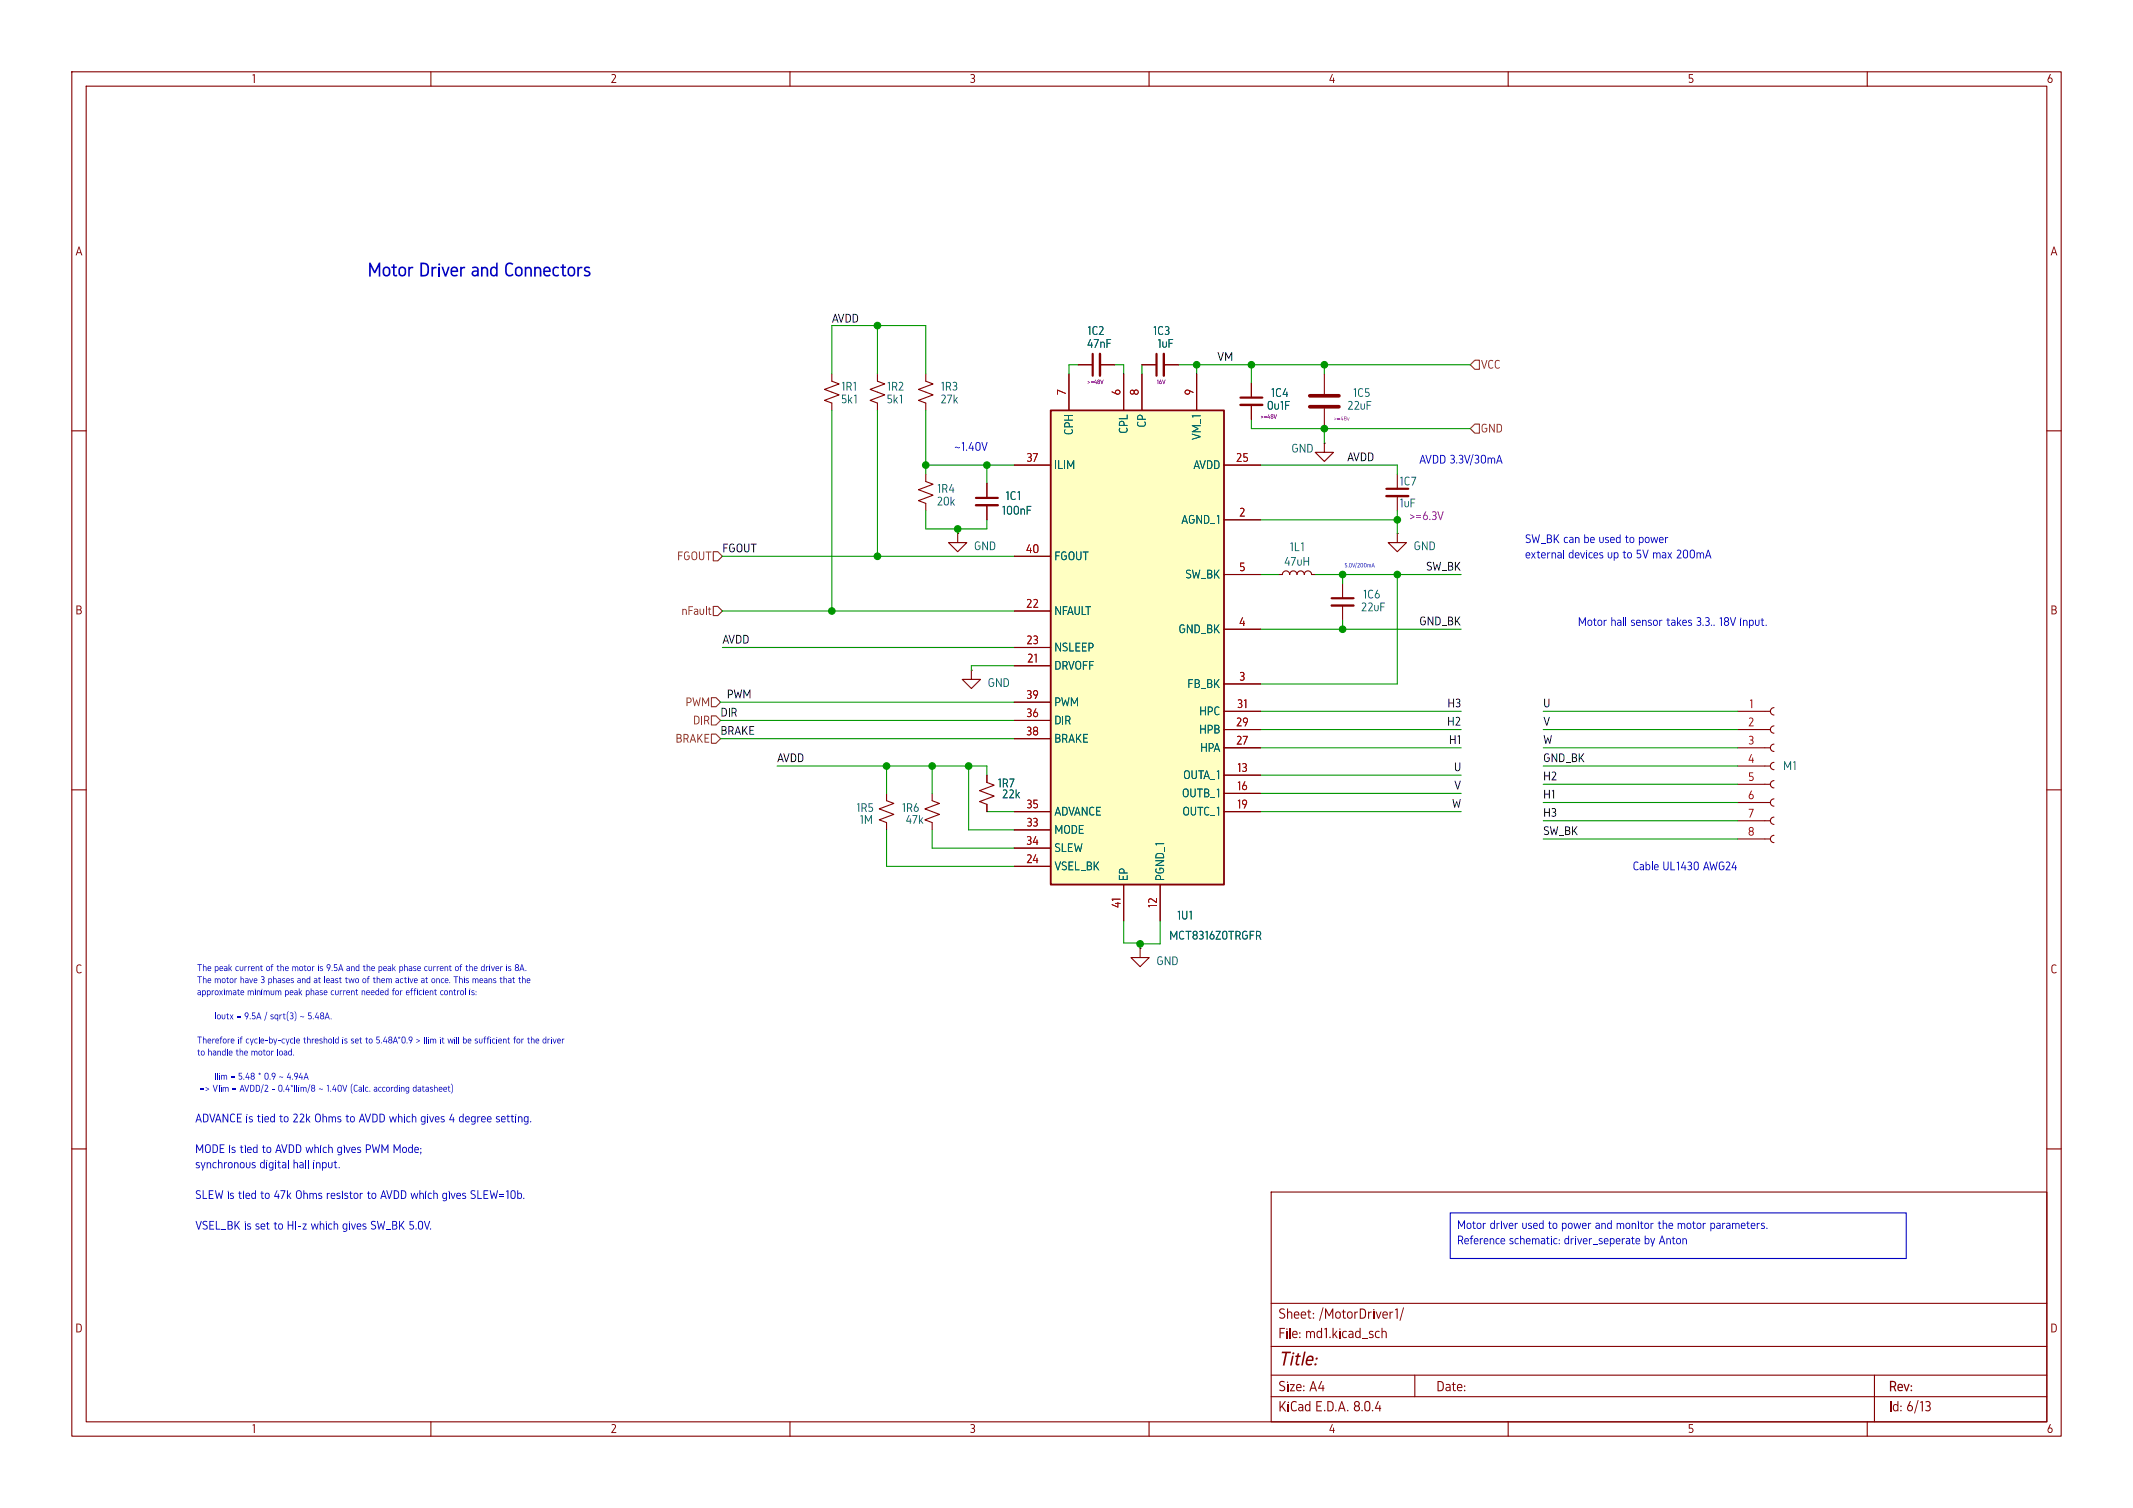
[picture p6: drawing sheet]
<svg xmlns="http://www.w3.org/2000/svg" width="297mm" height="210mm" viewBox="0 0 297 210" stroke-linecap="round" stroke-linejoin="round" font-family="sans-serif">
<g fill="none" stroke="#840000" stroke-width=".15">
<path d="M10 10h277v190h-277zM12 12h273v186h-273zM60 10v2M110 10v2M160 10v2M210 10v2M260 10v2M10 60h2M115.8 52.1v1l1 .4-2 .7 2 .8-2 .8 1 .3v1.1M122.2 52.1v1l1 .4-2 .7 2 .8-2 .8 1 .3v1.1M159 50.8h2M162.1 50.8h2"/>
<path d="M285 60h2M184.4 61.7v1.3h1.3l-1.3 1.3-1.3-1.3h1.3M184.4 61.7h.1M194.6 74.3v1.3h1.2l-1.2 1.2-1.3-1.2h1.3M194.6 74.3h.1M194.6 66v2.1M194.6 69.1v2M135.3 93.3v1.3h1.2l-1.2 1.3-1.3-1.3h1.3M135.3 93.3h.1M178.1 80h.5a.51 .51 0 0 1 .5-.5 .51 .51 0 0 1 .5 .5 .51 .51 0 0 1 .5-.5 .51 .51 0 0 1 .5 .5 .51 .51 0 0 1 .5-.5 .51 .51 0 0 1 .5 .5 .51 .51 0 0 1 .5-.5 .51 .51 0 0 1 .5 .5h.5M186.9 81.3v2M186.9 84.3v2.1"/>
<path d="M241.9 99.1h4.6M247 98.6a.51 .51 0 0 0-.5 .5 .51 .51 0 0 0 .5 .5M10 110h2M137.4 108v1l1 .3-2 .8 2 .8-2 .7 1 .4v1M241.9 116.8h4.6M241.9 114.3h4.6M241.9 111.8h4.6M241.9 109.2h4.6M241.9 106.7h4.6M241.9 104.1h4.6M241.9 101.6h4.6M247 116.3a.51 .51 0 0 0-.5 .5 .51 .51 0 0 0 .5 .5"/>
<path d="M247 113.8a.51 .51 0 0 0-.5 .5 .51 .51 0 0 0 .5 .5M247 111.3a.51 .51 0 0 0-.5 .5 .51 .51 0 0 0 .5 .5M247 108.7a.51 .51 0 0 0-.5 .5 .51 .51 0 0 0 .5 .5M247 106.2a.51 .51 0 0 0-.5 .5 .51 .51 0 0 0 .5 .5M247 103.6a.51 .51 0 0 0-.5 .5 .51 .51 0 0 0 .5 .5M247 101.1a.51 .51 0 0 0-.5 .5 .51 .51 0 0 0 .5 .5M285 110h2M10 160h2M285 160h2M177 166h108v32h-108zM60 198v2M110 198v2"/>
<path d="M160 198v2M177 194.5h108M177 191.5h108M177 187.5h108M177 181.5h108M197 191.5v3M210 198v2M260 198v2M261 191.5v6.5"/>
</g>
<path d="M162.1 49.3v3M193 69.1h3.1M185.4 84.3h3.1" fill="none" stroke="#840000" stroke-width=".33"/>
<path d="M161 49.3v3M193 68.1h3.1M185.4 83.3h3.1" fill="none" stroke="#840000" stroke-width=".3"/>
<path d="M146.3 57.2h24.1v66h-24.1z" fill="#ffffc2"/>
<path d="M146.3 57.2h24.1v66h-24.1z" fill="none" stroke="#840000" stroke-width=".25"/>
<g fill="none" stroke="#840000" stroke-width=".15">
<path d="M128.9 52.1v1l1 .4-2 .7 2 .8-2 .8 1 .3v1.1M148.8 52.1v5.1M150.1 50.8h2M153.2 50.8h2M156.5 52.1v5.1M159 52.1v5.1M166.6 52.1v5.1M174.2 53.3v2.1M174.2 56.4v2M184.4 52.1v2.8M184.4 56.9v2.8M128.9 66v1.1l1 .3-2 .8 2 .8-2 .7 1 .4v1"/>
<path d="M133.3 74.3v1.3h1.3l-1.3 1.2-1.2-1.2h1.2M133.3 74.3h.1M137.4 67.3v2M137.4 70.4v2M141.2 64.8h5.1M141.2 77.5h5.1M170.4 72.4h5.1M170.4 64.8h5.1M141.2 92.7h5.1M141.2 85.1h5.1M141.2 90.2h5.1M141.2 97.8h5.1"/>
<path d="M170.4 95.3h5.1M170.4 99.1h5.1M170.4 87.6h5.1M170.4 80h5.1M123.4 110.5v1l1.1 .4-2.1 .7 2.1 .8-2.1 .8 1 .4v1M129.8 110.5v1l1 .4-2 .7 2 .8-2 .8 1 .4v1M141.2 113h5.1M141.2 115.6h5.1M141.2 118.1h5.1M141.2 100.3h5.1M141.2 102.9h5.1M170.4 108h5.1"/>
<path d="M170.4 110.5h5.1M170.4 113h5.1M170.4 104.1h5.1M170.4 101.6h5.1M141.2 120.7h5.1M156.5 123.2v5.1M158.7 132.1v1.3h1.3l-1.3 1.2-1.2-1.2h1.2M158.7 132.1h.1M161.5 123.2v5.1"/>
</g>
<path d="M182.4 56.6h4M182.4 55.1h4" fill="none" stroke="#840000" stroke-width=".51"/>
<path d="M153.2 49.3v3M172.7 56.4h3.1M135.9 70.4h3" fill="none" stroke="#840000" stroke-width=".33"/>
<path d="M152.1 49.3v3M172.7 55.4h3.1M135.9 69.3h3" fill="none" stroke="#840000" stroke-width=".3"/>
<path d="M204.7 59.7l.7-.6h.6v1.2h-.6zM204.7 50.8l.7-.6h.6v1.2h-.6zM99.1 99.7h.6l.6 .6-.6 .7h-.6zM99.1 97.2h.6l.6 .6-.6 .6h-.6zM99.3 84.5h.6l.7 .6-.7 .6h-.6z" fill="none" stroke="#725600" stroke-width=".15"/>
<g fill="#0000c2">
<path d="M29.9 141h.1v1h-.1z"/>
<path d="M30.3 141.3a.3 .3 0 0 1 .4 .1 .3 .3 0 0 1-.1 .4 .3 .3 0 0 1-.4 0v-.2h.1a.2 .2 0 0 0 .2 .3 .21 .21 0 0 0 .1-.4 .18 .18 0 0 0-.2-.1 .18 .18 0 0 0-.1 .2h-.1z"/>
<path d="M30.9 141.3h.1v.5h.3v-.5h.1v.3a.25 .25 0 0 1-.3 .4 .25 .25 0 0 1-.2-.4z"/>
<path d="M31.6 141.1h.1v.2h.2v.1h-.2v.3v.1h.2a.13 .13 0 0 1-.2 .1 .13 .13 0 0 1-.1-.1v-.4h-.1z"/>
<path d="M32 141.3h.1l.1 .2 .2-.2h.1l-.2 .3 .2 .4h-.1l-.2-.3-.1 .3h-.1l.2-.4z"/>
<path d="M29.9 149.4h.1v1h-.1z"/>
<path d="M30.2 149.4h.1v1h-.1z"/>
<path d="M30.5 149.7h.1v.7h-.1z"/>
<path d="M30.8 149.7h.2a.19 .19 0 0 0 .2 .1 .19 .19 0 0 0 .2-.1l.2 .1v.6h-.1v-.5l-.1-.1-.1 .1v.5h-.1v-.5l-.2-.1-.1 .1v.5h-.1z"/>
<circle cx="30.6" cy="149.5" r=".07"/>
</g>
<path d="M201.9 168.9h63.5v6.4h-63.5z" fill="none" stroke="#0000c2" stroke-width=".15"/>
<g fill="none" stroke="#009600" stroke-width=".15">
<path d="M115.8 52.1v-6.8h13.1v6.8M115.8 57.2v27.9M122.2 45.3v6.8M122.2 57.2v20.3M128.9 57.2v8.8M150.1 50.8h-1.3v1.3M155.2 50.8h1.3v1.3M159 50.8v1.3M164.1 50.8h40.6M166.6 50.8v1.3M174.2 58.4v1.3h30.5M174.2 50.8v2.5"/>
<path d="M184.4 50.8v1.3M184.4 59.7v2M100.6 77.5h40.6M128.9 71.1v2.6h8.5v-1.3M128.9 64.8h12.3M133.3 73.7v.6M137.4 64.8v2.5M175.5 64.8h19.1v1.2M175.5 72.4h19.1M194.6 71.1v3.2M100.3 97.8h40.9M100.6 85.1h40.6"/>
<path d="M100.6 90.2h40.6M141.2 92.7h-5.9v.6M175.5 80h2.6M175.5 87.6h28M175.5 99.1h28M183.1 80h20.4M186.9 80v1.3M186.9 86.4v1.2M194.6 80v15.3h-19.1M214.9 99.1h27M100.3 102.9h40.9M100.3 100.3h40.9"/>
<path d="M108.2 106.7h29.2v1.3M123.4 115.6v5.1h17.8M123.4 106.7v3.8M129.8 106.7v3.8M129.8 115.6v2.5h11.4M134.9 106.7v8.9h6.3M137.4 113h3.8M175.5 101.6h28M175.5 108h28M175.5 104.1h28M175.5 113h28M175.5 110.5h28"/>
<path d="M214.9 101.6h27M214.9 104.1h27M214.9 106.7h27M214.9 109.2h27M214.9 116.8h27M214.9 111.8h27M214.9 114.3h27M156.5 128.3v3h2.2v.8M161.5 128.3v3.1h-2.8"/>
</g>
<g fill="none" stroke="#840000" stroke-width=".15">
<path d="M148.8 52.1v5.1M150.1 50.8h2M153.2 50.8h2M156.5 52.1v5.1M159 52.1v5.1M159 50.8h2M162.1 50.8h2M166.6 52.1v5.1M174.2 53.3v2.1M174.2 56.4v2M137.4 67.3v2M137.4 70.4v2"/>
<path d="M141.2 64.8h5.1M141.2 77.5h5.1M170.4 72.4h5.1M170.4 64.8h5.1M141.2 92.7h5.1M141.2 85.1h5.1M141.2 90.2h5.1M141.2 97.8h5.1M170.4 95.3h5.1M170.4 99.1h5.1M170.4 87.6h5.1M170.4 80h5.1"/>
<path d="M137.4 108v1M137.4 112v1M141.2 113h5.1M141.2 115.6h5.1M141.2 118.1h5.1M141.2 100.3h5.1M141.2 102.9h5.1M170.4 108h5.1M170.4 110.5h5.1M170.4 113h5.1M170.4 104.1h5.1M170.4 101.6h5.1"/>
<path d="M141.2 120.7h5.1M156.5 123.2v5.1M161.5 123.2v5.1"/>
</g>
<g fill="#009600" stroke="#009600" stroke-width=".15">
<circle cx="186.9" cy="87.6" r=".46"/>
<circle cx="194.6" cy="80" r=".46"/>
<circle cx="186.9" cy="80" r=".46"/>
<circle cx="158.7" cy="131.4" r=".46"/>
<circle cx="133.3" cy="73.7" r=".46"/>
<circle cx="122.2" cy="77.5" r=".46"/>
<circle cx="122.2" cy="45.3" r=".46"/>
<circle cx="137.4" cy="64.8" r=".46"/>
<circle cx="128.9" cy="64.8" r=".46"/>
<circle cx="174.2" cy="50.8" r=".46"/>
<circle cx="184.4" cy="59.7" r=".46"/>
<circle cx="184.4" cy="50.8" r=".46"/>
<circle cx="194.6" cy="72.4" r=".46"/>
<circle cx="166.6" cy="50.8" r=".46"/>
<circle cx="134.9" cy="106.7" r=".46"/>
<circle cx="123.4" cy="106.7" r=".46"/>
<circle cx="129.8" cy="106.7" r=".46"/>
<circle cx="115.8" cy="85.1" r=".46"/>
</g>
<text font-size="2.8" fill="#0000c2" x="51.2" y="38.8">MotorDriverandConnectors</text>
<text font-size="2.8" fill="#840000" x="178" y="190.8">Title:</text>
<g font-size="2.1" fill="#840000">
<text x="178" y="184.2">Sheet:/MotorDriver1/</text>
<text x="178" y="186.9">File:md1.kicad_sch</text>
<text x="178" y="197.1">KiCadE.D.A.8.0.4</text>
<text x="178" y="194.3">Size:A4</text>
<text x="200" y="194.3">Date:</text>
<text x="263" y="194.3">Rev:</text>
<text x="263" y="197.1">Id:6/13</text>
</g>
<g font-size="1.8" fill="#840000">
<text x="35" y="12">1</text>
<text x="85" y="12">2</text>
<text x="135" y="12">3</text>
<text x="185" y="12">4</text>
<text x="235" y="12">5</text>
<text x="285" y="12">6</text>
<text x="10.5" y="36">A</text>
<text x="285.5" y="36">A</text>
<text x="10.5" y="86">B</text>
<text x="285.5" y="86">B</text>
<text x="10.5" y="136">C</text>
<text x="285.5" y="136">C</text>
<text x="10.5" y="186">D</text>
<text x="285.5" y="186">D</text>
<text x="35" y="200">1</text>
<text x="85" y="200">2</text>
<text x="135" y="200">3</text>
<text x="185" y="200">4</text>
<text x="235" y="200">5</text>
<text x="285" y="200">6</text>
</g>
<g font-size="1.8" fill="#0f0f0f">
<text x="115.8" y="45.1">AVDD</text>
<text x="169.5" y="50.5">VM</text>
<text x="187.6" y="64.4">AVDD</text>
<text x="100.6" y="77.1">FGOUT</text>
<text x="198.6" y="79.7">SW_BK</text>
<text x="100.6" y="89.8">AVDD</text>
<text x="197.6" y="87.3">GND_BK</text>
<text x="100.3" y="100">DIR</text>
<text x="101.2" y="97.4">PWM</text>
<text x="201.5" y="101.3">H2</text>
<text x="201.5" y="98.7">H3</text>
<text x="214.9" y="101.3">V</text>
<text x="214.9" y="98.7">U</text>
<text x="100.3" y="102.5">BRAKE</text>
<text x="108.2" y="106.3">AVDD</text>
<text x="201.8" y="103.8">H1</text>
<text x="202.5" y="107.6">U</text>
<text x="214.9" y="106.3">GND_BK</text>
<text x="214.9" y="103.8">W</text>
<text x="202.2" y="112.7">W</text>
<text x="202.5" y="110.1">V</text>
<text x="214.9" y="111.4">H1</text>
<text x="214.9" y="114">H3</text>
<text x="214.9" y="108.9">H2</text>
<text x="214.9" y="116.5">SW_BK</text>
</g>
<g font-size="1.8" fill="#006464">
<text x="151.4" y="47.1">1C2</text>
<text x="160.5" y="47.1">1C3</text>
<text x="151.3" y="48.9">47nF</text>
<text x="161.1" y="48.9">1uF</text>
<text x="117.1" y="54.8">1R1</text>
<text x="117.1" y="56.6">5k1</text>
<text x="123.4" y="54.8">1R2</text>
<text x="123.4" y="56.6">5k1</text>
<text x="130.9" y="54.8">1R3</text>
<text x="130.9" y="56.6">27k</text>
<text x="160" y="59.5" transform="rotate(-90 160 59.5)">CP</text>
<text x="176.4" y="57.5">0u1F</text>
<text x="176.9" y="55.7">1C4</text>
<text x="187.6" y="57.5">22uF</text>
<text x="188.3" y="55.7">1C5</text>
<text x="146.8" y="65.7">ILIM</text>
<text x="149.8" y="60.6" transform="rotate(-90 149.8 60.6)">CPH</text>
<text x="157.4" y="60.4" transform="rotate(-90 157.4 60.4)">CPL</text>
<text x="166.2" y="65.7">AVDD</text>
<text x="167.6" y="61.3" transform="rotate(-90 167.6 61.3)">VM_1</text>
<text x="179.8" y="63.5">GND</text>
<text x="130.4" y="69">1R4</text>
<text x="130.4" y="70.8">20k</text>
<text x="140" y="70.1">1C1</text>
<text x="194.8" y="68">1C7</text>
<text x="194.8" y="71.1">1uF</text>
<text x="135.6" y="77">GND</text>
<text x="139.4" y="72.1">100nF</text>
<text x="164.5" y="73.4">AGND_1</text>
<text x="179.5" y="77.2">1L1</text>
<text x="196.8" y="77">GND</text>
<text x="146.8" y="78.4">FGOUT</text>
<text x="165" y="81">SW_BK</text>
<text x="178.8" y="79.2">47uH</text>
<text x="189.7" y="83.8">1C6</text>
<text x="146.8" y="86.1">NFAULT</text>
<text x="164.1" y="88.6">GND_BK</text>
<text x="189.5" y="85.6">22uF</text>
<text x="146.8" y="93.7">DRVOFF</text>
<text x="146.8" y="91.1">NSLEEP</text>
<text x="137.5" y="96.1">GND</text>
<text x="146.8" y="101.3">DIR</text>
<text x="146.8" y="98.8">PWM</text>
<text x="165.3" y="96.2">FB_BK</text>
<text x="167" y="100">HPC</text>
<text x="146.8" y="103.8">BRAKE</text>
<text x="167" y="102.6">HPB</text>
<text x="167.1" y="105.1">HPA</text>
<text x="248.3" y="107.7">M1</text>
<text x="119.2" y="113.5">1R5</text>
<text x="125.5" y="113.5">1R6</text>
<text x="138.9" y="110.1">1R7</text>
<text x="139.5" y="111.6">22k</text>
<text x="164.6" y="111.5">OUTB_1</text>
<text x="164.7" y="108.9">OUTA_1</text>
<text x="119.7" y="115.1">1M</text>
<text x="126.1" y="115.1">47k</text>
<text x="146.8" y="116.5">MODE</text>
<text x="146.8" y="119.1">SLEW</text>
<text x="146.8" y="114">ADVANCE</text>
<text x="164.6" y="114">OUTC_1</text>
<text x="146.8" y="121.6">VSEL_BK</text>
<text x="157.4" y="122.7" transform="rotate(-90 157.4 122.7)">EP</text>
<text x="162.5" y="122.7" transform="rotate(-90 162.5 122.7)">PGND_1</text>
<text x="162.8" y="131.3">MCT8316Z0TRGFR</text>
<text x="163.8" y="128.5">1U1</text>
<text x="161" y="134.8">GND</text>
</g>
<g font-size="1.8" fill="#725600">
<text x="206.2" y="51.8">VCC</text>
<text x="206.2" y="60.7">GND</text>
<text x="94.3" y="78.4">FGOUT</text>
<text x="94.9" y="86.1">nFault</text>
<text x="95.5" y="98.8">PWM</text>
<text x="96.5" y="101.3">DIR</text>
<text x="94.1" y="103.8">BRAKE</text>
</g>
<g font-size="1.8" fill="#a90000">
<text x="148.6" y="55.1" transform="rotate(-90 148.6 55.1)">7</text>
<text x="156.2" y="55.1" transform="rotate(-90 156.2 55.1)">6</text>
<text x="158.7" y="55.1" transform="rotate(-90 158.7 55.1)">8</text>
<text x="166.4" y="55.1" transform="rotate(-90 166.4 55.1)">9</text>
<text x="142.9" y="64.5">37</text>
<text x="172.1" y="64.5">25</text>
<text x="142.8" y="77.2">40</text>
<text x="172.5" y="72.1">2</text>
<text x="172.5" y="79.8">5</text>
<text x="142.9" y="84.8">22</text>
<text x="142.9" y="89.9">23</text>
<text x="172.5" y="87.4">4</text>
<text x="143" y="92.5">21</text>
<text x="172.5" y="95">3</text>
<text x="142.9" y="100.1">36</text>
<text x="142.9" y="97.5">39</text>
<text x="172.1" y="101.3">29</text>
<text x="172.2" y="98.8">31</text>
<text x="243.4" y="101.3">2</text>
<text x="243.5" y="98.8">1</text>
<text x="142.9" y="102.6">38</text>
<text x="172.1" y="103.9">27</text>
<text x="172.2" y="107.7">13</text>
<text x="243.4" y="106.4">4</text>
<text x="243.4" y="103.9">3</text>
<text x="142.9" y="112.8">35</text>
<text x="172.2" y="110.2">16</text>
<text x="172.2" y="112.8">19</text>
<text x="243.4" y="111.5">6</text>
<text x="243.4" y="109">5</text>
<text x="142.9" y="117.9">34</text>
<text x="142.9" y="115.3">33</text>
<text x="243.4" y="116.6">8</text>
<text x="243.4" y="114">7</text>
<text x="142.9" y="120.4">24</text>
<text x="156.2" y="126.5" transform="rotate(-90 156.2 126.5)">41</text>
<text x="161.3" y="126.5" transform="rotate(-90 161.3 126.5)">12</text>
</g>
<g font-size="1.8" fill="#0000c2">
<text x="132.8" y="63">~1.40V</text>
<text x="197.6" y="64.8">AVDD3.3V/30mA</text>
<text x="212.3" y="75.8">SW_BK</text>
<text x="212.3" y="78">externaldevicesupto 5Vmax200mA</text>
<text x="217.7" y="75.8">canbeusedto power</text>
<text x="219.7" y="87.4">Motorhallsensortakes3.3..18Vinput.</text>
<text x="227.3" y="121.4">CableUL1430AWG24</text>
<text x="27.2" y="156.5">ADVANCEtiedto 22kOhmsto AVDDwhichgives4 degreesetting.</text>
<text x="27.2" y="160.8">MODEistiedto AVDDwhichgivesPWMMode;</text>
<text x="34.2" y="156.5">is</text>
<text x="27.2" y="162.9">synchronous</text>
<text x="27.2" y="167.2">SLEWistiedto 47kOhmsresistorto AVDDwhichgivesSLEW=10b.</text>
<text x="36.1" y="162.9">digitalhallinput.</text>
<text x="27.2" y="171.4">VSEL_BK</text>
<text x="34" y="171.4">issetto HI-zwhichgivesSW_BK</text>
<text x="56.9" y="171.4">5.0V.</text>
<text x="202.9" y="171.8">Motordriverusedto powerandmonitorthemotorparameters.</text>
<text x="202.9" y="173.9">Reference</text>
<text x="210.1" y="173.9">schematic:</text>
<text x="217.7" y="173.9">driver_seperate</text>
<text x="228.9" y="173.9">byAnton</text>
</g>
<text font-size="1.8" fill="#840084" x="196.2" y="72.9">&gt;=6.3V</text>
<g font-size="1.4" fill="#0000c2">
<text x="27.4" y="135.4">Thepeakcurrentof themotoris9.5Aandthepeakphasecurrentof thedriveris8A.</text>
<text x="27.4" y="137.1">Themotorhave3 phasesandat leasttwo of themactiveat once.Thismeansthat the</text>
<text x="27.4" y="138.8">approximate</text>
<text x="32.9" y="142.1">= 9.5A/ sqrt(3)~ 5.48A.</text>
<text x="34.4" y="138.8">minimumpeakphasecurrentneededfor efficientcontrolis:</text>
<text x="27.4" y="145.5">Thereforeif cycle-by-cycle</text>
<text x="27.4" y="147.2">to handlethemotorload.</text>
<text x="42.2" y="145.5">thresholdissetto 5.48A*0.9&gt; Ilimit willbesufficientfor thedriver</text>
<text x="27.8" y="152.2">=&gt;Vlim= AVDD/2- 0.4*Ilim/8~ 1.40V(Calc.accordingdatasheet)</text>
<text x="32" y="150.5">= 5.48* 0.9~ 4.94A</text>
</g>
<g font-size=".9" fill="#840084">
<text x="151.4" y="53.7">&gt;=48V</text>
<text x="161" y="53.7">16V</text>
<text x="175.5" y="58.5">&gt;=48V</text>
<text x="185.7" y="58.8">&gt;=48v</text>
</g>
<text font-size=".9" fill="#0000c2" x="187.2" y="79.1">5.0V/200mA</text>
</svg>
